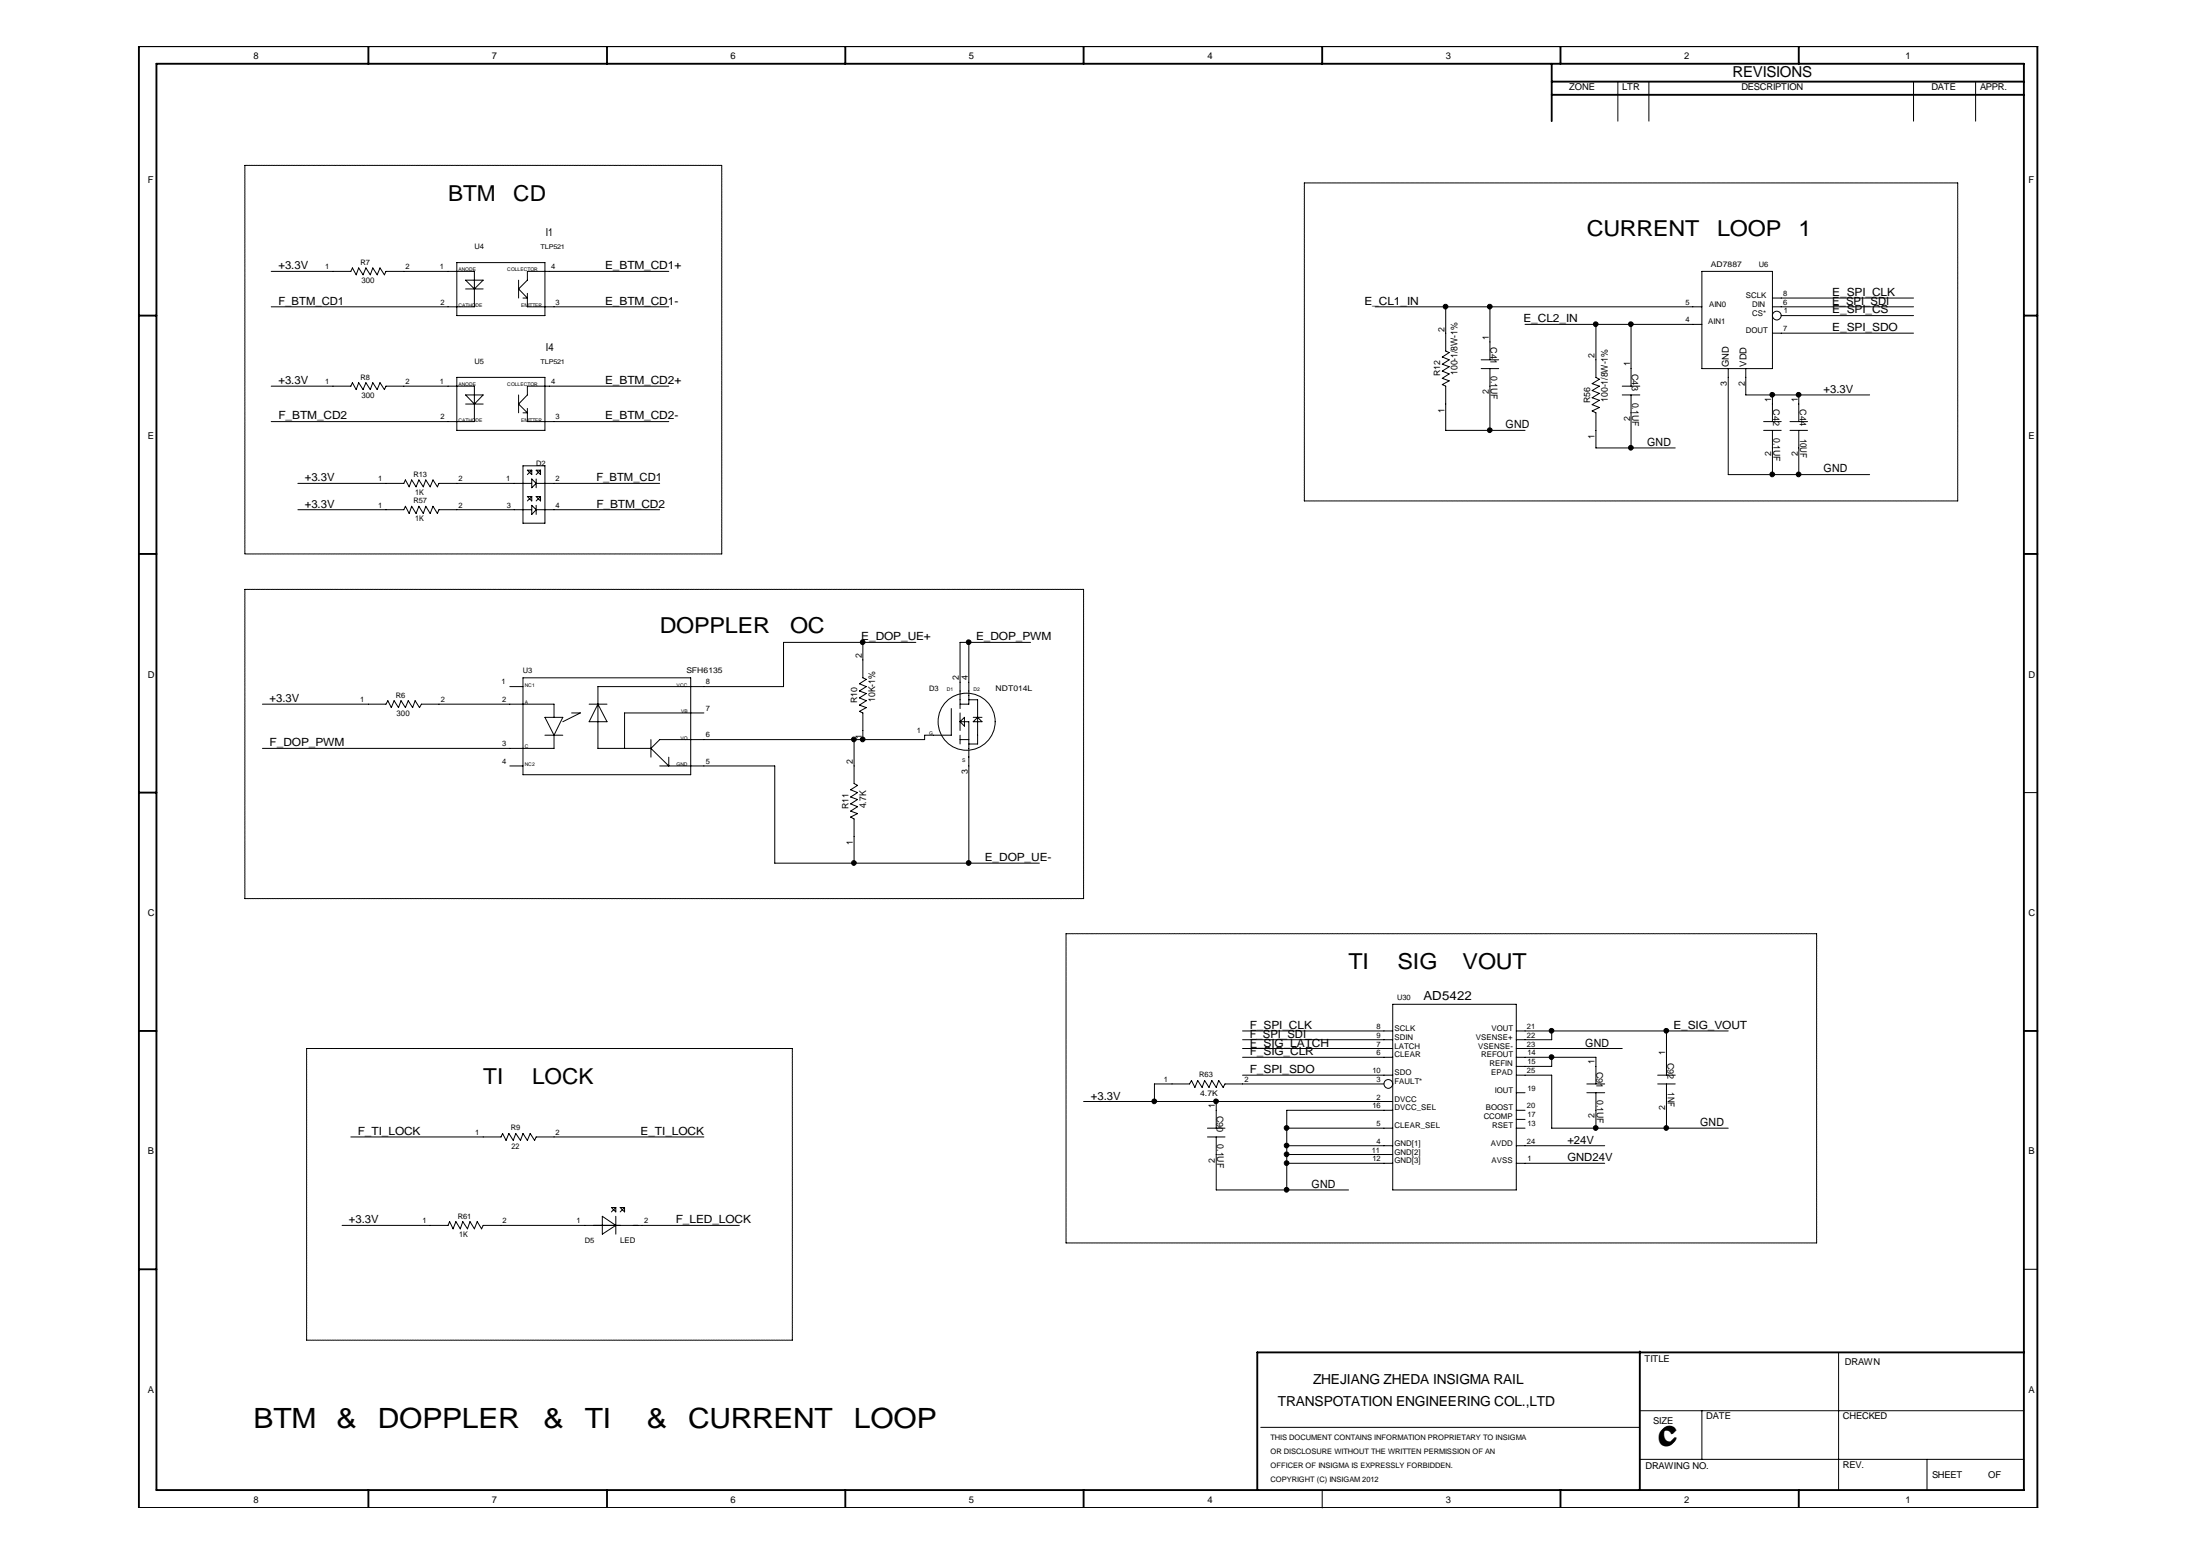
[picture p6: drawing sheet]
<svg xmlns="http://www.w3.org/2000/svg" width="297mm" height="210mm" viewBox="0 0 297 210" stroke-linecap="round" stroke-linejoin="round" font-family="sans-serif">
<g fill="none" stroke="#000" stroke-width=".25">
<path d="M18.8 6.2h256.3v197.4h-256.3zM21.1 8.6h252.2v192.5h-252.2zM49.7 6.2v2.4M82 6.2v2.4M114.1 6.2v2.4M146.3 6.2v2.4M178.5 6.2v2.4M209.5 11h63.8M209.5 8.6v7.8M209.5 12.8h63.8M210.7 6.2v2.4M242.9 6.2v2.4"/>
<path d="M18.8 42.6h2.3M273.3 42.6h1.8M18.8 74.8h2.3M273.3 74.8h1.8M18.8 107h2.3M18.8 139.2h2.3M273.3 139.2h1.8M18.8 171.3h2.3M221.4 182.4v18.7M273.3 182.6h-103.5v18.5M49.7 201.1v2.5M82 201.1v2.5"/>
<path d="M114.1 201.1v2.5M146.3 201.1v2.5M210.7 201.1v2.5M242.9 201.1v2.5"/>
</g>
<g fill="none" stroke="#000" stroke-width=".14" stroke-dasharray=".3 .1">
<path d="M33.1 22.3v52.5M97.5 22.3h-64.4M176.1 24.7v42.9M264.3 24.7h-88.2M33.1 74.8h64.4M33.1 79.6v41.7M97.5 74.8v-52.5M146.3 79.6h-113.2M176.1 67.6h88.2M264.3 67.6v-42.9M33.1 121.3h113.2M143.9 126v41.8"/>
<path d="M146.3 121.3v-41.7M245.3 126h-101.4M41.4 141.5v39.4M107 141.5h-65.6M143.9 167.8h101.4M245.3 167.8v-41.8M41.4 180.9h65.6M107 180.9v-39.4"/>
</g>
<g fill="none" stroke="#000" stroke-width=".14">
<path d="M218.4 11v5.4M222.6 11v5.4M258.4 11v5.4M266.7 11v5.4M36.6 36.6h10.8l.2-.4 .5 .9 .3-.9 .6 .9 .4-.9 .6 .9 .3-.9 .6 .9 .4-.9 .6 .9 .2-.5h12v4.8h-27.5M61.7 35.4h11.9v7.2h-11.9zM62.9 39h2.3M62.9 37.8h2.3l-1.1 1.2zM70 37.8v2.4M71.2 39.6v1.8h19.1M90.3 36.6h-19.1v1.2l-1.2 1.2 1.2 1.2h-.6M229.8 36.6h9.5v13.2h-9.5z"/>
<path d="M36.6 52.1h10.8l.2-.4 .5 .9 .3-.9 .6 .9 .4-.9 .6 .9 .3-.9 .6 .9 .4-.9 .6 .9 .2-.5h12v4.8h-27.5M61.7 50.9h11.9v7.2h-11.9zM62.9 53.3h2.3l-1.1 1.2zM62.9 54.5h2.3M70 53.3v2.4M71.2 55.1v1.8h19.1M90.3 52.1h-19.1v1.2l-1.2 1.2 1.2 1.2h-.6M185.7 41.4h44.1M195.2 41.4v6l.5 .2-1 .6 1 .4-1 .6 1 .3-1 .6 1 .4-1 .6 1 .3-1 .5 .5 .2v6h10.7M200 49.8h2.4M200 48.6h2.4M201.2 41.4v7.2"/>
<path d="M201.2 49.8v8.3M205.9 43.8h23.9M215.5 43.8v7.1l.4 .3-.9 .6 .9 .3-.9 .6 .9 .4-.9 .6 .9 .3-.9 .6 .9 .4-.9 .5 .5 .2v4.8h10.7M219 53.3h2.4M219 52.1h2.4M220.2 43.8v8.3M220.2 53.3v7.2M233.3 49.8v14.3h19.1M235.7 49.8v3.5h16.7M238.1 58.1h2.4M238.1 56.9h2.4M239.3 40.2h19.1"/>
<path d="M239.3 41.4h19.1M239.3 53.3v3.6M239.3 58.1v6M239.3 45h19.1M240.5 42.6h17.9M241.7 58.1h2.4M241.7 56.9h2.4M242.9 53.3v3.6M242.9 58.1v6M40.2 65.2h14.3l.2-.4 .5 .9 .4-.9 .6 .9 .4-.9 .5 .9 .4-.9 .6 .9 .4-.9 .6 .9 .2-.5h12.5M40.2 68.8h14.3l.2-.5 .5 1 .4-1 .6 1 .4-1 .5 1 .4-1 .6 1 .4-1 .6 1 .2-.5h12.5M70.6 62.9h3v7.7h-3z"/>
<path d="M71.2 63.5h.6v.6zM71.2 67h.6v.6zM71.8 64.7l.6 .5-.6 .6zM71.8 68.2l.6 .6-.6 .6zM71.8 67l-.6 .6M71.8 63.5l-.6 .6M72.4 65.2h16.7M72.4 68.8h16.7M72.4 63.5h.6v.6zM72.4 67h.6v.6zM72.4 64.7v1.1M72.4 68.2v1.2"/>
<path d="M73 67l-.6 .6M73 63.5l-.6 .6M35.4 95.1h16.7l.3-.5 .4 .9 .4-.9 .6 .9 .3-.9 .6 .9 .4-.9 .6 .9 .3-.9 .6 .9 .3-.4h17.9v1.7M68.8 92.7h1.8M70.6 91.5h22.7v13.1h-22.7zM73.6 99.2h2.4M73.6 96.8h2.4l-1.2 2.4zM74.8 99.2v1.8h-39.4M77.2 96.2h1.2l-2.4 1.2M79.5 95.1h2.5M80.7 95.1l1.3 2.3h-2.5zM87.9 99.8v2.4"/>
<path d="M95 96.2h-10.7v4.8M115.3 99.8v6l.5 .2-.9 .6 .9 .4-.9 .6 .9 .3-.9 .6 .9 .4-.9 .6 .9 .3-.9 .5 .4 .2v6M116.5 86.7v4.8l.5 .2-1 .6 1 .4-1 .6 1 .3-1 .6 1 .4-1 .6 1 .3-1 .5 .5 .2v3.6M123.7 86.7h-17.9v6h-25.1v8.3h7.2M128.4 95.6v3.6h-3.6v.6h-35.7l-1.2 1.2M129.6 96.2v2.4M129.6 99.2v1.2M129.6 97.4l.6-.6v1.2zM129.6 97.4h1.2v19.1M129.6 99.8h1.2M130.8 86.7v8.4h-1.2M130.8 94.5h1.2v5.9h-1.2"/>
<path d="M131.4 96.8h1.2M132 96.8l.6 .6h-1.2zM139.1 86.7h-9.5v8.9M68.8 103.4h1.8M87.9 101l2.4 2.4v-1.2M89.1 103.4h15.5v13.1h35.7M273.3 107h1.8M167.8 139.2h20.2M188 135.6h16.7v25h-16.7zM204.7 139.2h28.6M209.5 139.2v1.1h-4.8M225 139.2v5.9"/>
<path d="M47.4 153.5h20.2l.3-.5 .4 .9 .4-.9 .6 .9 .3-.9 .7 .9 .3-.9 .6 .9 .4-.9 .6 .9 .2-.4h22.6M146.3 148.7h41.7M163 153.5h2.4M163 152.3h2.4M164.2 153.5v7.1h17.9M164.2 148.7v3.6M167.8 142.7h20.2M167.8 141.5h20.2M167.8 145.1h20.2M167.8 140.3h20.2M173.7 155.8h14.3M173.7 157h14.3"/>
<path d="M173.7 154.7h14.3M173.7 152.3h14.3M186.9 146.3h-21.5l-.3 .5-.6-.9-.3 .9-.6-.9-.4 .9-.6-.9-.3 .9-.6-.9-.4 .9-.4-.9-.3 .4h-4.7v2.4M188 149.9h-14.3v10.7M204.7 142.7h10.8v3.6M204.7 157h12M204.7 154.7h12M204.7 152.3h1.2M204.7 145.1h4.8v7.2h23.8M204.7 149.9h1.2M204.7 141.5h14.3M204.7 151.1h1.2"/>
<path d="M204.7 147.5h1.2M209.5 142.7v1.2h-4.8M214.2 147.5h2.5M214.2 146.3h2.5M215.5 147.5v4.8M223.8 145.1h2.4M223.8 146.3h2.4M225 146.3v6M46.2 165.4h14.3l.2-.5 .5 1 .4-1 .5 1 .4-1 .6 1 .4-1 .6 1 .3-1 .6 1 .2-.5h34.6M81.3 164.2l1.8 1.2-1.8 1.2zM82.5 163h.6v.6zM83.1 164.2v2.4"/>
<path d="M83.1 163l-.6 .6M83.7 163h.6v.6zM84.3 163l-.6 .6M273.3 171.3h1.8M170.2 192.7h51.2M221.4 197h51.9M221.4 190.4h51.9M229.8 190.4v6.6M248.2 182.7v18.4M260.2 197v4.1M178.5 201.1v2.5"/>
<circle cx="239.9" cy="42.6" r=".59"/>
<circle cx="130.5" cy="97.4" r="3.9"/>
<circle cx="187.5" cy="146.3" r=".59"/>
</g>
<g fill="#000" stroke="#000" stroke-width=".14">
<circle cx="195.2" cy="41.4" r=".32"/>
<circle cx="201.1" cy="41.4" r=".32"/>
<circle cx="201.1" cy="58.1" r=".32"/>
<circle cx="215.5" cy="43.8" r=".32"/>
<circle cx="220.2" cy="43.8" r=".32"/>
<circle cx="239.3" cy="53.3" r=".32"/>
<circle cx="242.8" cy="53.3" r=".32"/>
<circle cx="220.2" cy="60.4" r=".32"/>
<circle cx="239.3" cy="64" r=".32"/>
<circle cx="242.8" cy="64" r=".32"/>
<circle cx="115.3" cy="99.8" r=".32"/>
<circle cx="116.5" cy="86.7" r=".32"/>
<circle cx="116.5" cy="99.8" r=".32"/>
<circle cx="130.8" cy="86.7" r=".32"/>
<circle cx="115.3" cy="116.5" r=".32"/>
<circle cx="130.8" cy="116.5" r=".32"/>
<circle cx="209.5" cy="139.1" r=".32"/>
<circle cx="225" cy="139.1" r=".32"/>
<circle cx="155.8" cy="148.7" r=".32"/>
<circle cx="164.2" cy="148.7" r=".32"/>
<circle cx="173.7" cy="157" r=".32"/>
<circle cx="173.7" cy="152.3" r=".32"/>
<circle cx="173.7" cy="155.8" r=".32"/>
<circle cx="173.7" cy="154.6" r=".32"/>
<circle cx="209.5" cy="142.7" r=".32"/>
<circle cx="215.5" cy="152.3" r=".32"/>
<circle cx="225" cy="152.3" r=".32"/>
<circle cx="173.7" cy="160.6" r=".32"/>
</g>
<g font-size="3.8">
<text x="34.2" y="192.8">BTM</text>
<text x="45.4" y="192.8">&amp;</text>
<text x="51" y="192.8">DOPPLER</text>
<text x="73.4" y="192.8">&amp;</text>
<text x="79" y="192.8">TI</text>
<text x="87.3" y="192.8">&amp;</text>
<text x="92.9" y="192.8">CURRENT</text>
<text x="115.3" y="192.8">LOOP</text>
</g>
<text font-size="3.2" x="223.9" y="195.2">C</text>
<g font-size="3">
<text x="60.5" y="27.1">BTM</text>
<text x="69.3" y="27.1">CD</text>
<text x="214.2" y="31.8">CURRENT</text>
<text x="231.8" y="31.8">LOOP</text>
<text x="242.8" y="31.8">1</text>
<text x="89.1" y="85.5">DOPPLER</text>
<text x="106.7" y="85.5">OC</text>
<text x="182.1" y="130.8">TI</text>
<text x="188.7" y="130.8">SIG</text>
<text x="197.5" y="130.8">VOUT</text>
<text x="65.2" y="146.3">TI</text>
<text x="71.8" y="146.3">LOCK</text>
</g>
<text font-size="2" x="233.9" y="10.4">REVISIONS</text>
<g font-size="1.9">
<text x="172.6" y="189.8">TRANSPOTATION ENGINEERING COL.,LTD</text>
<text x="177.3" y="186.8">ZHEJIANG ZHEDA INSIGMA RAIL</text>
</g>
<text font-size="1.7" x="192.2" y="134.9">AD5422</text>
<g font-size="1.5">
<text x="73.7" y="31.9">I1</text>
<text x="37.6" y="36.3">+3.3V</text>
<text x="37.6" y="41.1">F_BTM_CD1</text>
<text x="81.7" y="41.1">E_BTM_CD1-</text>
<text x="81.7" y="36.3">E_BTM_CD1+</text>
<text x="184.2" y="41.1">E_CL1_IN</text>
<text x="247.4" y="39.9">E_SPI_CLK</text>
<text x="247.4" y="41.1">E_SPI_SDI</text>
<text x="73.7" y="47.4">I4</text>
<text x="205.7" y="43.5">E_CL2_IN</text>
<text x="247.4" y="44.7">E_SPI_SDO</text>
<text x="247.4" y="42.3">E_SPI_CS</text>
<text x="37.6" y="51.9">+3.3V</text>
<text x="81.7" y="51.9">E_BTM_CD2+</text>
<text x="246.2" y="53.1">+3.3V</text>
<text x="37.6" y="56.6">F_BTM_CD2</text>
<text x="81.7" y="56.6">E_BTM_CD2-</text>
<text x="203.3" y="57.8">GND</text>
<text x="41.1" y="65">+3.3V</text>
<text x="80.5" y="65">F_BTM_CD1</text>
<text x="222.4" y="60.2">GND</text>
<text x="246.2" y="63.8">GND</text>
<text x="41.1" y="68.6">+3.3V</text>
<text x="80.5" y="68.6">F_BTM_CD2</text>
<text x="116.3" y="86.4">E_DOP_UE+</text>
<text x="131.8" y="86.4">E_DOP_PWM</text>
<text x="36.4" y="94.8">+3.3V</text>
<text x="36.4" y="100.7">F_DOP_PWM</text>
<text x="133" y="116.2">E_DOP_UE-</text>
<text x="168.7" y="138.9">F_SPI_CLK</text>
<text x="168.7" y="141.3">F_SIG_LATCH</text>
<text x="168.7" y="142.5">F_SIG_CLR</text>
<text x="168.7" y="140.1">F_SPI_SDI</text>
<text x="214" y="141.3">GND</text>
<text x="225.9" y="138.9">E_SIG_VOUT</text>
<text x="147.3" y="148.4">+3.3V</text>
<text x="168.7" y="144.8">F_SPI_SDO</text>
<text x="48.3" y="153.2">F_TI_LOCK</text>
<text x="86.5" y="153.2">E_TI_LOCK</text>
<text x="211.6" y="154.4">+24V</text>
<text x="229.5" y="152">GND</text>
<text x="177.1" y="160.3">GND</text>
<text x="211.6" y="156.8">GND24V</text>
<text x="47.1" y="165.1">+3.3V</text>
<text x="91.2" y="165.1">F_LED_LOCK</text>
</g>
<g font-size="1.3">
<text x="34.2" y="8">8</text>
<text x="66.4" y="8">7</text>
<text x="98.6" y="8">6</text>
<text x="130.8" y="8">5</text>
<text x="163" y="8">4</text>
<text x="195.2" y="8">3</text>
<text x="227.4" y="8">2</text>
<text x="257.3" y="8">1</text>
<text x="211.9" y="12.2">ZONE</text>
<text x="219" y="12.2">LTR</text>
<text x="235.1" y="12.2">DESCRIPTION</text>
<text x="260.8" y="12.2">DATE</text>
<text x="267.3" y="12.2">APPR.</text>
<text x="19.9" y="24.7">F</text>
<text x="273.9" y="24.7">F</text>
<text x="196.8" y="50.6" transform="rotate(-90 196.8 50.6)">100-1/8W-1%</text>
<text x="201.3" y="50.8" transform="rotate(90 201.3 50.8)">0.1UF</text>
<text x="233.4" y="49.5" transform="rotate(-90 233.4 49.5)">GND</text>
<text x="235.8" y="49.5" transform="rotate(-90 235.8 49.5)">VDD</text>
<text x="19.9" y="59.2">E</text>
<text x="217.1" y="54.2" transform="rotate(-90 217.1 54.2)">100-1/8W-1%</text>
<text x="220.4" y="54.4" transform="rotate(90 220.4 54.4)">0.1UF</text>
<text x="239.4" y="59.1" transform="rotate(90 239.4 59.1)">0.1UF</text>
<text x="243" y="59.2" transform="rotate(90 243 59.2)">10UF</text>
<text x="273.9" y="59.2">E</text>
<text x="19.9" y="91.5">D</text>
<text x="118.2" y="94.7" transform="rotate(-90 118.2 94.7)">10K-1%</text>
<text x="273.9" y="91.5">D</text>
<text x="117" y="109.1" transform="rotate(-90 117 109.1)">4.7K</text>
<text x="19.9" y="123.6">C</text>
<text x="273.9" y="123.6">C</text>
<text x="215.6" y="148.5" transform="rotate(90 215.6 148.5)">0.1UF</text>
<text x="225.2" y="147.4" transform="rotate(90 225.2 147.4)">1NF</text>
<text x="19.9" y="155.8">B</text>
<text x="164.3" y="154.5" transform="rotate(90 164.3 154.5)">0.1UF</text>
<text x="273.9" y="155.8">B</text>
<text x="222" y="183.8">TITLE</text>
<text x="249.1" y="184.3">DRAWN</text>
<text x="19.9" y="188">A</text>
<text x="230.4" y="191.6">DATE</text>
<text x="248.8" y="191.6">CHECKED</text>
<text x="273.9" y="188">A</text>
<text x="223.2" y="192.2">SIZE</text>
<text x="34.2" y="202.9">8</text>
<text x="66.4" y="202.9">7</text>
<text x="98.6" y="202.9">6</text>
<text x="130.8" y="202.9">5</text>
<text x="163" y="202.9">4</text>
<text x="195.2" y="202.9">3</text>
<text x="222.2" y="198.3">DRAWING NO.</text>
<text x="227.4" y="202.9">2</text>
<text x="248.8" y="198.1">REV.</text>
<text x="257.3" y="202.9">1</text>
<text x="260.9" y="199.5">SHEET</text>
<text x="268.4" y="199.6">OF</text>
</g>
<g font-size="1.2">
<text x="195" y="44.8" transform="rotate(-90 195 44.8)">2</text>
<text x="201" y="45.9" transform="rotate(-90 201 45.9)">1</text>
<text x="201.3" y="46.9" transform="rotate(90 201.3 46.9)">C41</text>
<text x="194.4" y="50.8" transform="rotate(-90 194.4 50.8)">R12</text>
<text x="201" y="53.2" transform="rotate(-90 201 53.2)">2</text>
<text x="215.3" y="48.3" transform="rotate(-90 215.3 48.3)">2</text>
<text x="220.1" y="49.4" transform="rotate(-90 220.1 49.4)">1</text>
<text x="220.3" y="50.5" transform="rotate(90 220.3 50.5)">C43</text>
<text x="233.2" y="52" transform="rotate(-90 233.2 52)">3</text>
<text x="235.6" y="52" transform="rotate(-90 235.6 52)">2</text>
<text x="195" y="55.7" transform="rotate(-90 195 55.7)">1</text>
<text x="214.7" y="54.4" transform="rotate(-90 214.7 54.4)">R56</text>
<text x="215.3" y="59.3" transform="rotate(-90 215.3 59.3)">1</text>
<text x="220.1" y="56.8" transform="rotate(-90 220.1 56.8)">2</text>
<text x="239.1" y="54.2" transform="rotate(-90 239.1 54.2)">1</text>
<text x="239.4" y="55.2" transform="rotate(90 239.4 55.2)">C42</text>
<text x="242.7" y="54.2" transform="rotate(-90 242.7 54.2)">1</text>
<text x="243" y="55.2" transform="rotate(90 243 55.2)">C44</text>
<text x="239.1" y="61.6" transform="rotate(-90 239.1 61.6)">2</text>
<text x="242.7" y="61.6" transform="rotate(-90 242.7 61.6)">2</text>
<text x="116.4" y="88.9" transform="rotate(-90 116.4 88.9)">2</text>
<text x="115.7" y="94.9" transform="rotate(-90 115.7 94.9)">R10</text>
<text x="129.5" y="91.8" transform="rotate(-90 129.5 91.8)">2</text>
<text x="130.7" y="91.8" transform="rotate(-90 130.7 91.8)">4</text>
<text x="116.4" y="99.8" transform="rotate(-90 116.4 99.8)">1</text>
<text x="115.1" y="103.2" transform="rotate(-90 115.1 103.2)">2</text>
<text x="130.7" y="104.5" transform="rotate(-90 130.7 104.5)">3</text>
<text x="114.6" y="109.2" transform="rotate(-90 114.6 109.2)">R11</text>
<text x="115.1" y="114.1" transform="rotate(-90 115.1 114.1)">1</text>
<text x="215.3" y="143.6" transform="rotate(-90 215.3 143.6)">1</text>
<text x="224.8" y="142.4" transform="rotate(-90 224.8 142.4)">1</text>
<text x="225.1" y="143.4" transform="rotate(90 225.1 143.4)">C92</text>
<text x="164" y="149.6" transform="rotate(-90 164 149.6)">1</text>
<text x="215.6" y="144.7" transform="rotate(90 215.6 144.7)">C91</text>
<text x="224.8" y="149.8" transform="rotate(-90 224.8 149.8)">2</text>
<text x="164.3" y="150.6" transform="rotate(90 164.3 150.6)">C90</text>
<text x="215.3" y="151" transform="rotate(-90 215.3 151)">2</text>
<text x="164" y="156.9" transform="rotate(-90 164 156.9)">2</text>
</g>
<g font-size="1.1">
<text x="48.8" y="38.2">300</text>
<text x="230.8" y="41.4">AIN0</text>
<text x="231" y="36">AD7887</text>
<text x="235.7" y="40.2">SCLK</text>
<text x="236.6" y="41.4">DIN</text>
<text x="230.6" y="43.8">AIN1</text>
<text x="235.7" y="45">DOUT</text>
<text x="236.6" y="42.6">CS*</text>
<text x="48.8" y="53.7">300</text>
<text x="56" y="66.8">1K</text>
<text x="56" y="70.4">1K</text>
<text x="92.7" y="90.9">SFH6135</text>
<text x="134.4" y="93.3">NDT014L</text>
<text x="53.6" y="96.6">300</text>
<text x="188.3" y="139.2">SCLK</text>
<text x="188.3" y="142.7">CLEAR</text>
<text x="188.3" y="140.3">SDIN</text>
<text x="188.3" y="141.5">LATCH</text>
<text x="199.3" y="140.3">VSENSE+</text>
<text x="199.6" y="141.5">VSENSE-</text>
<text x="200" y="142.7">REFOUT</text>
<text x="201.1" y="143.9">REFIN</text>
<text x="201.4" y="139.2">VOUT</text>
<text x="162.1" y="147.9">4.7K</text>
<text x="188.3" y="145.1">SDO</text>
<text x="188.3" y="146.3">FAULT*</text>
<text x="188.3" y="149.9">DVCC_SEL</text>
<text x="188.3" y="148.7">DVCC</text>
<text x="200.6" y="149.9">BOOST</text>
<text x="201.3" y="145.1">EPAD</text>
<text x="201.8" y="147.5">IOUT</text>
<text x="69" y="155">22</text>
<text x="188.3" y="155.8">GND[2]</text>
<text x="188.3" y="154.7">GND[1]</text>
<text x="188.3" y="152.3">CLEAR_SEL</text>
<text x="200.3" y="151.1">CCOMP</text>
<text x="201.3" y="154.7">AVDD</text>
<text x="201.5" y="152.3">RSET</text>
<text x="188.3" y="157">GND[3]</text>
<text x="201.4" y="157">AVSS</text>
<text x="62" y="166.9">1K</text>
<text x="83.7" y="167.8">LED</text>
</g>
<g font-size="1">
<text x="48.7" y="35.7">R7</text>
<text x="64.1" y="33.6">U4</text>
<text x="237.5" y="36">U6</text>
<text x="43.9" y="36.3">1</text>
<text x="54.7" y="36.3">2</text>
<text x="59.4" y="36.3">1</text>
<text x="59.5" y="41.1">2</text>
<text x="74.4" y="36.3">4</text>
<text x="75" y="41.1">3</text>
<text x="227.6" y="41.1">5</text>
<text x="240.7" y="39.9">8</text>
<text x="240.7" y="41.1">6</text>
<text x="227.6" y="43.5">4</text>
<text x="240.7" y="44.7">7</text>
<text x="240.8" y="42.3">1</text>
<text x="43.9" y="51.9">1</text>
<text x="48.7" y="51.2">R8</text>
<text x="54.7" y="51.9">2</text>
<text x="59.4" y="51.9">1</text>
<text x="64.1" y="49.1">U5</text>
<text x="74.4" y="51.9">4</text>
<text x="59.5" y="56.6">2</text>
<text x="75" y="56.6">3</text>
<text x="51.1" y="65">1</text>
<text x="55.8" y="64.4">R13</text>
<text x="61.9" y="65">2</text>
<text x="68.3" y="65">1</text>
<text x="72.4" y="62.8">D2</text>
<text x="75" y="65">2</text>
<text x="51.1" y="68.6">1</text>
<text x="55.8" y="68">R57</text>
<text x="61.9" y="68.6">2</text>
<text x="68.4" y="68.6">3</text>
<text x="75" y="68.6">4</text>
<text x="48.6" y="94.8">1</text>
<text x="53.4" y="94.2">R6</text>
<text x="59.5" y="94.8">2</text>
<text x="67.7" y="92.4">1</text>
<text x="67.8" y="94.8">2</text>
<text x="70.6" y="90.8">U3</text>
<text x="95.3" y="92.4">8</text>
<text x="95.3" y="96">7</text>
<text x="125.4" y="93.2">D3</text>
<text x="67.8" y="100.7">3</text>
<text x="95.3" y="99.5">6</text>
<text x="123.8" y="98.9">1</text>
<text x="67.8" y="103.1">4</text>
<text x="95.3" y="103.1">5</text>
<text x="188.6" y="134.9">U30</text>
<text x="185.8" y="140.1">9</text>
<text x="185.8" y="138.9">8</text>
<text x="185.8" y="141.3">7</text>
<text x="185.8" y="142.5">6</text>
<text x="206.2" y="141.3">23</text>
<text x="206.2" y="140.1">22</text>
<text x="206.2" y="138.9">21</text>
<text x="206.2" y="142.5">14</text>
<text x="206.2" y="143.7">15</text>
<text x="157.1" y="146">1</text>
<text x="161.9" y="145.4">R63</text>
<text x="168" y="146">2</text>
<text x="185.3" y="144.8">10</text>
<text x="185.3" y="149.6">16</text>
<text x="185.8" y="146">3</text>
<text x="185.8" y="148.4">2</text>
<text x="206.2" y="144.8">25</text>
<text x="206.2" y="149.6">20</text>
<text x="206.2" y="147.2">19</text>
<text x="64.2" y="153.2">1</text>
<text x="69" y="152.6">R9</text>
<text x="75" y="153.2">2</text>
<text x="185.2" y="155.6">11</text>
<text x="185.8" y="154.4">4</text>
<text x="185.8" y="152">5</text>
<text x="206.2" y="154.4">24</text>
<text x="206.2" y="152">13</text>
<text x="206.2" y="150.8">17</text>
<text x="185.3" y="156.8">12</text>
<text x="206.2" y="156.8">1</text>
<text x="57" y="165.1">1</text>
<text x="61.8" y="164.5">R61</text>
<text x="67.9" y="165.1">2</text>
<text x="77.9" y="165.1">1</text>
<text x="79" y="167.7">D5</text>
<text x="87" y="165.1">2</text>
<text x="171.5" y="194.4">THIS DOCUMENT CONTAINS INFORMATION PROPRIETARY TO INSIGMA</text>
<text x="171.5" y="196.3">OR DISCLOSURE WITHOUT THE WRITTEN PERMISSION OF AN</text>
<text x="171.5" y="198.2">OFFICER OF INSIGMA IS EXPRESSLY FORBIDDEN.</text>
<text x="171.5" y="200">COPYRIGHT (C) INSIGAM 2012</text>
</g>
<g font-size=".9">
<text x="73" y="33.6">TLP521</text>
<text x="73" y="49.1">TLP521</text>
</g>
<g font-size=".7">
<text x="61.9" y="41.4">CATHODE</text>
<text x="61.9" y="36.6">ANODE</text>
<text x="68.5" y="36.6">COLLECTOR</text>
<text x="70.4" y="41.4">EMITTER</text>
<text x="61.9" y="52.1">ANODE</text>
<text x="68.5" y="52.1">COLLECTOR</text>
<text x="61.9" y="56.9">CATHODE</text>
<text x="70.4" y="56.9">EMITTER</text>
<text x="70.9" y="92.7">NC1</text>
<text x="70.9" y="95.1">A</text>
<text x="91.4" y="92.7">VCC</text>
<text x="127.8" y="93.3">D1</text>
<text x="131.4" y="93.3">D2</text>
<text x="70.9" y="101">C</text>
<text x="91.9" y="99.8">VO</text>
<text x="91.9" y="96.2">VB</text>
<text x="125.4" y="99.2">G</text>
<text x="70.9" y="103.4">NC2</text>
<text x="91.4" y="103.4">GND</text>
<text x="129.9" y="102.8">S</text>
</g>
</svg>
